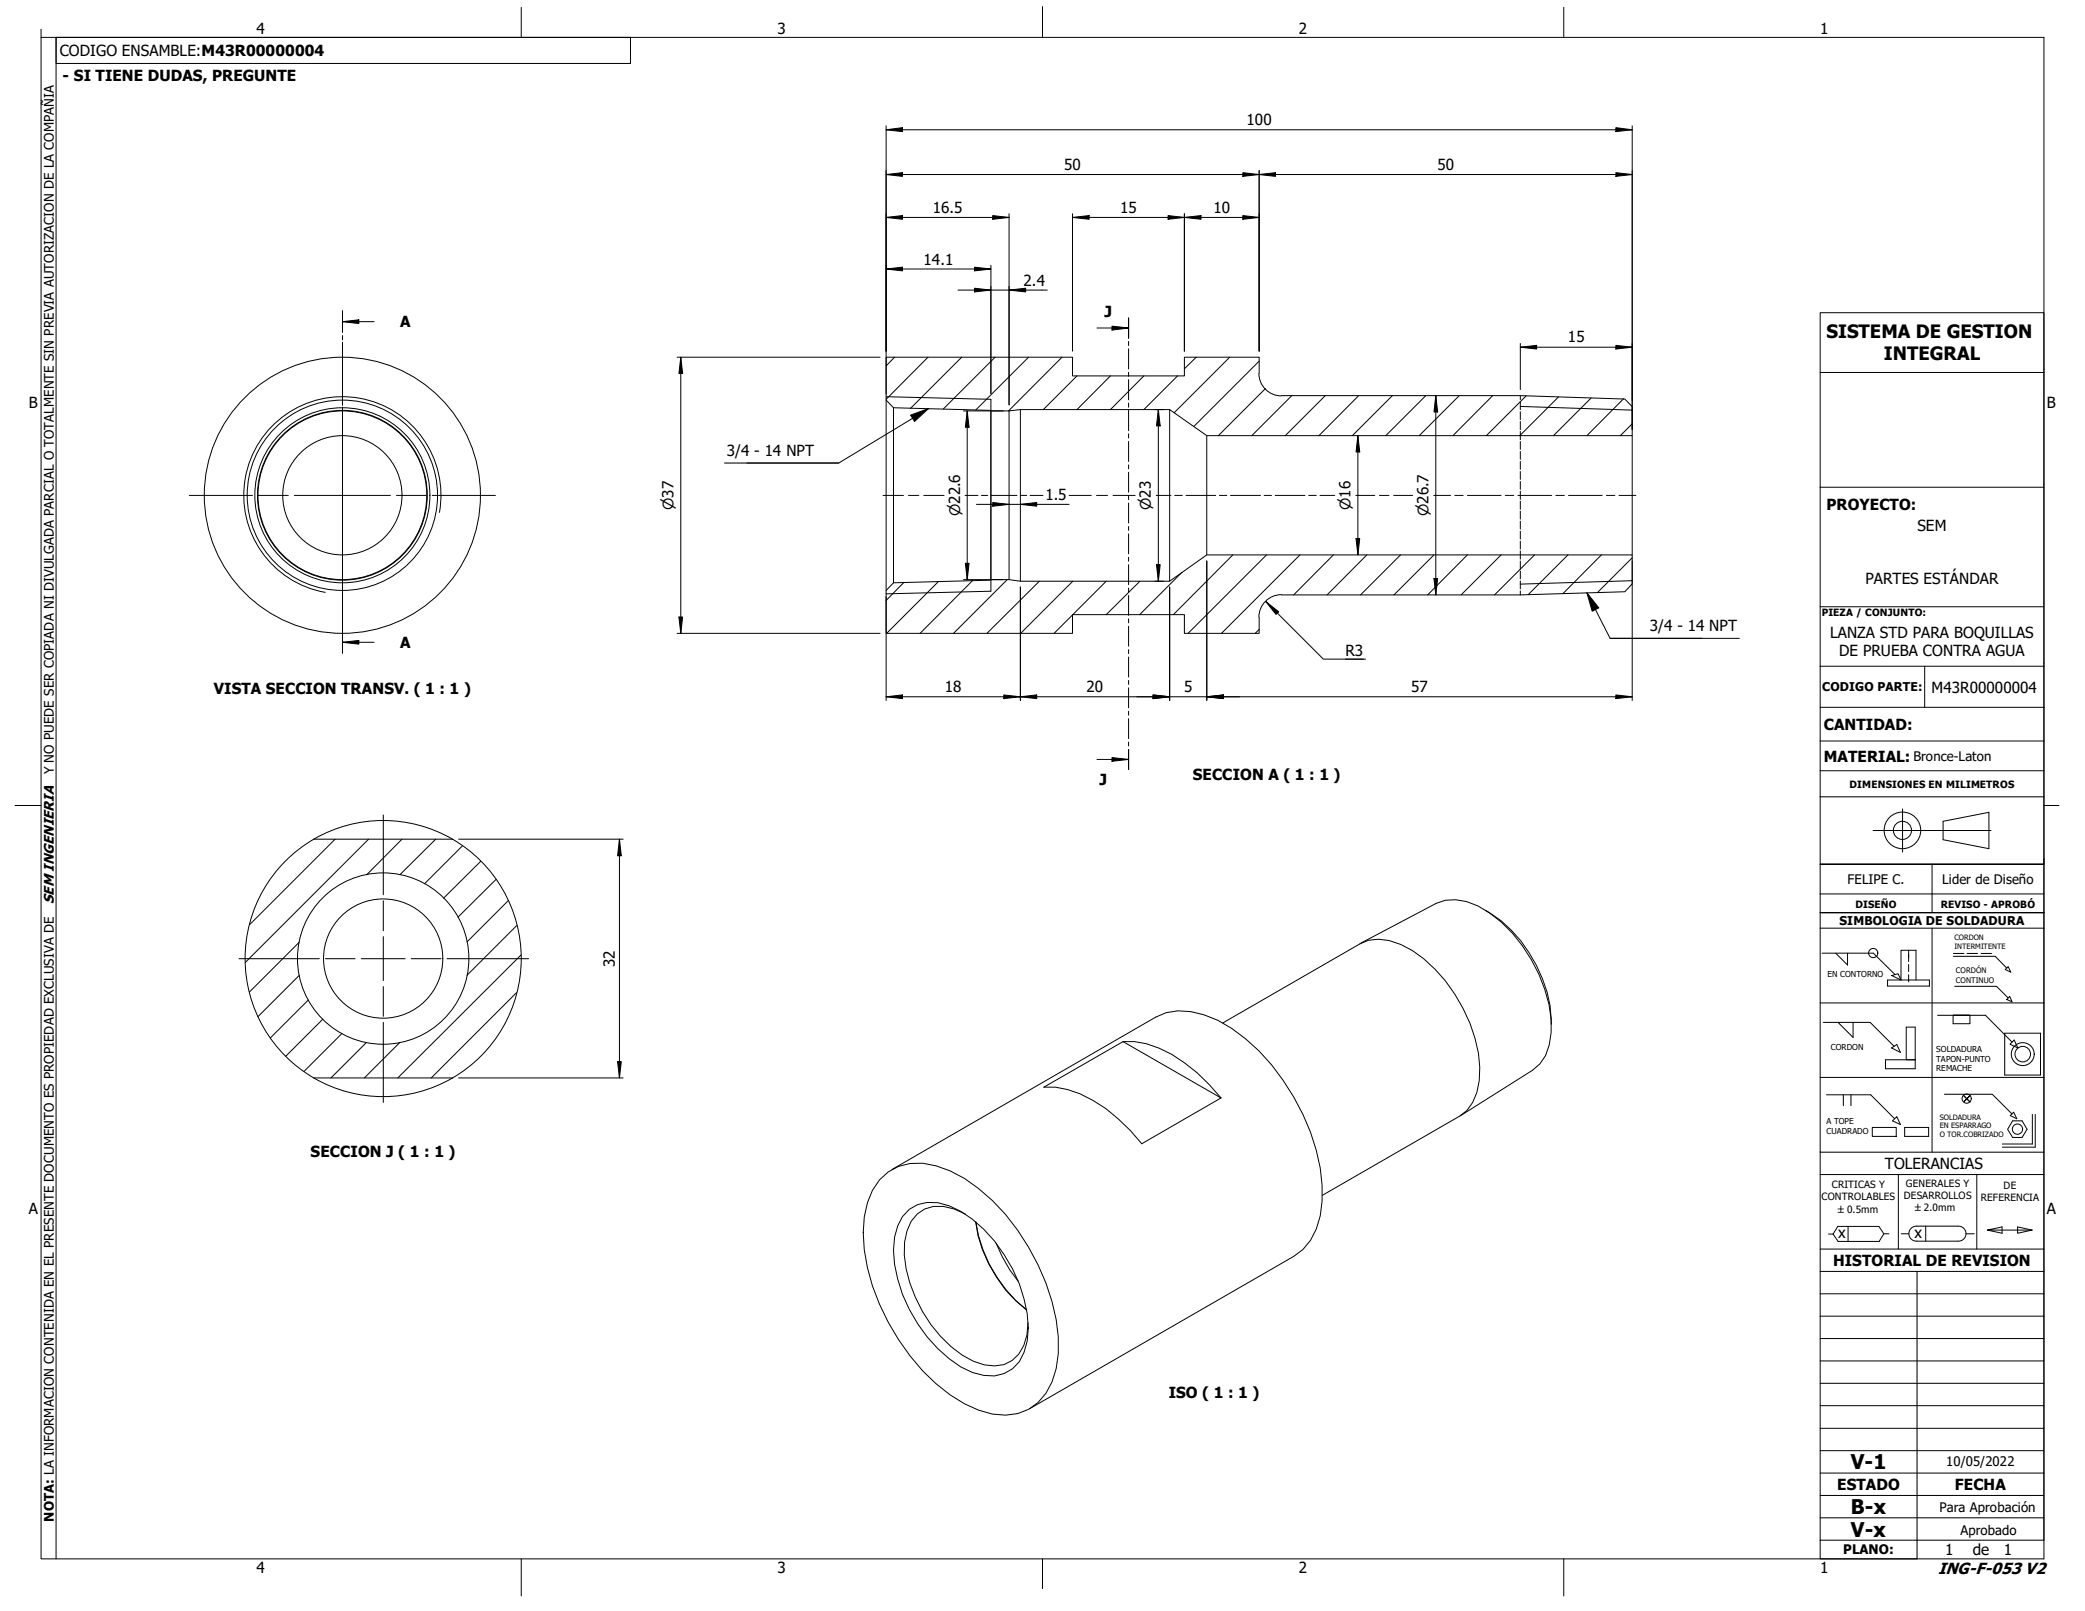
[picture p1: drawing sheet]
<svg xmlns="http://www.w3.org/2000/svg" width="279mm" height="216mm" viewBox="0 0 279 216" stroke-linecap="round" stroke-linejoin="round" font-family="sans-serif">
<!-- layer: Hatch (ISO) -->
<g fill="none" stroke="#000" stroke-width=".13">
<path d="M119.9 47.9l-1.2 1.1M124.4 47.9l-5.7 5.6M128.9 47.9l-6.9 6.8M133.3 47.9l-6.9 6.9M137.8 47.9l-7 7M142.3 47.9l-7.2 7.2M144.3 50.4l-4.5 4.5M148.8 50.4l-4.5 4.5M153.3 50.4l-4.5 4.5M157.8 50.4l-4.5 4.5M160.3 47.9l-1.6 1.5M164.8 47.9l-7.5 7.4"/>
<path d="M168.7 48.4l-8.7 8.8M169.6 52.1l-6.3 6.3M173.1 53l-5.4 5.4M177.6 53l-5.4 5.4M182.1 53l-5.4 5.4M186.6 53l-5.4 5.4M191.1 53l-5.4 5.4M195.5 53l-5.3 5.4M200 53l-5.3 5.4M204.5 53.1l-5.3 5.3M208.8 53.2l-5.1 5.2M213.2 53.3l-5 5.1"/>
<path d="M217.6 53.4l-4.9 5M218.7 56.8l-1.6 1.6M121.1 78.1l-2.4 2.4M125.7 78l-6.9 6.9M130.3 77.8l-7 7.1M135 77.7l-7.2 7.2M139.3 77.9l-7 7M143.8 77.9l-7 7M148.2 77.9l-4.4 4.5M152.8 77.9l-4.6 4.5M158.4 76.7l-5.7 5.7M165.2 74.4l-8 8"/>
<path d="M169.7 74.4l-10.5 10.5M174.2 74.4l-10.5 10.5M178.7 74.4l-5.3 5.3M183.2 74.4l-5.4 5.3M187.7 74.4l-5.4 5.3M192.2 74.4l-5.4 5.3M196.6 74.4l-5.3 5.3M201.2 74.4l-5.4 5.3M205.6 74.4l-5.3 5.3M210.1 74.4l-5.3 5.3M214.6 74.4l-5.2 5.2M218.7 74.8l-4.6 4.6"/>
<path d="M143.7 82.4l-2.4 2.5M168.7 84.3l-.5 .6M44.9 112.5l-11.4 11.4M49.4 112.5l-16.5 16.5M53.9 112.5l-4.8 4.7M58.4 112.5l-4.8 4.7M61.9 113.4l-5 5M64.4 115.4l-5 5M66.5 117.9l-5.1 5M40.1 130.7l-5.5 5.5M40.1 126.3l-6.7 6.6M41.3 134l-5.1 5.1"/>
<path d="M43.3 136.6l-5 4.9M45.8 138.5l-5.1 5.1M49.1 139.7l-4.8 4.8M53.6 139.7l-4.8 4.8M68.1 120.7l-5.5 5.5M69.2 133l-11.4 11.5M69.3 124l-6.7 6.7M69.8 128l-16.5 16.5"/>
</g>
<!-- layer: Visible (ISO) -->
<g fill="none" stroke="#000" stroke-width=".13">
<path d="M118.7 53.6v25.5M119.7 54.6v23.5M132.8 53.5v25.7M135.2 55.1v22.6M136.7 54.9v23M156.7 54.9v23M161.7 58.4v16M168.7 50a3 3 0 0 0 3 3.1M168.7 50v-2.1h-10v2.5h-15v-2.5h-25v5.7l1 1 13.1 .4v.1h2.4l1.5-.2h20l5 3.5h57v-3.9l-1-1-14-.5h-32M218.7 58.4v16M171.7 79.7a3 3 0 0 0-3 3M171.7 79.7h32l14-.4 1-1.1v-3.8h-57l-5 3.5h-20l-1.5-.2h-2.4v.1l-13.1 .3-1 1v5.8h25v-2.5h15v2.5h10v-2.2"/>
<path d="M243.9 89.3h14M243.9 81.3h30M243.9 94.8h30M243.9 99.3h30M42.1 112.5h18.5M42.1 112.5a18.5 18.5 0 0 1 18.5 0M42.1 112.5a18.5 18.5 0 0 0 0 32M60.6 112.5a18.5 18.5 0 0 1 0 32M243.9 119.8h15M150.5 139.6a11.1 11.1 0 0 1 6.6 1.7 24.2 24.2 0 0 1 6.5 5.8M150.5 139.6l-10.6 6.1a11.4 11.4 0 0 1 6.5 1.8 24.2 24.2 0 0 1 6.6 5.8l10.6-6.2M150.5 139.6l13.1 7.5"/>
<path d="M163.9 137.1l18.3-10.6a6 6 0 0 1 5.5 .1 17.1 17.1 0 0 1 7.3 6.7 18.6 18.6 0 0 1 3.2 11.5 6 6 0 0 1-2.7 4.8l-18.3 10.6M182.4 126.4l10-5.3a6.4 6.4 0 0 1 5.7 .3 19 19 0 0 1 8.1 9.2 15.4 15.4 0 0 1 1.4 9.4l-.5 1.5-.8 1.1-.9 .8-9.7 6.1M199.1 122a18.6 18.6 0 0 1 8.8 15.3M42.1 144.5h18.5M42.1 144.5a18.5 18.5 0 0 0 18.5 0M117.9 158.1a6.9 6.9 0 0 1 7.5-1.9 17.8 17.8 0 0 1 7.6 4.7 30.2 30.2 0 0 1 8.8 18.3 12 12 0 0 1-1.6 7.5 6.7 6.7 0 0 1-7.2 2.8 16.6 16.6 0 0 1-7.6-4 30.4 30.4 0 0 1-9.6-18 13.7 13.7 0 0 1 1.1-8zM119.5 156.7l35.4-20.4a7.8 7.8 0 0 1 6.4-.3 20.1 20.1 0 0 1 9.1 6.7 30.7 30.7 0 0 1 6.5 13.8 15.9 15.9 0 0 1-.5 8.2l-.8 1.5-1 1.3-1.2 .9-35.4 20.4M121.8 162.1a5.4 5.4 0 0 1 5.4-.5 15.8 15.8 0 0 1 7.3 6.5 18.6 18.6 0 0 1 3.3 9.9l-.1 1.7-.5 1.5a4.6 4.6 0 0 1-5.4 3.1 11.3 11.3 0 0 1-6.1-3.5 20.2 20.2 0 0 1-6-13.2 6.9 6.9 0 0 1 2.1-5.5zM129.4 162.7a6 6 0 0 0-5.5-.7 5.2 5.2 0 0 0-2.7 4.5 15.9 15.9 0 0 0 2.4 9.3 16.4 16.4 0 0 0 6.8 6.6 5.2 5.2 0 0 0 5.2-.1 6 6 0 0 0 2.2-5M130.7 163.7a18.1 18.1 0 0 0 6.9 11.9M130.8 163.8a18.3 18.3 0 0 0 6.7 11.7M133.5 166.6l.8 1.8 1 1.7 1.2 1.6"/>
<path d="M243.9 179.4h30M243.9 176.4h30M243.9 173.4h30M243.9 170.4h30M247.6 164.4v2M252.4 165.3l-.6 1.1h-5.5l-.7-1h-.6M253.1 165.3h-.7l-.6-.9h-5.5l-.7 1M254.8 165.3h1M256.9 166.3h5.5M256.9 164.3h5.5M256.9 164.3a1.01 1.01 0 0 0-1.1 1 1.01 1.01 0 0 0 1.1 1M256.9 170.4v38.5"/>
<path d="M258.1 164.3v2M262.4 164.3a1.01 1.01 0 0 1 1.1 1 1.01 1.01 0 0 1-1.1 1M263.5 165.3h1M266.3 164.9l2 .4v-.9l-2 .5h6M270.4 164.4l1.9 .5-1.9 .4zM243.9 182.4h30"/>
<circle cx="45.9" cy="66.4" r="11.7"/>
<circle cx="45.9" cy="66.4" r="12.8"/>
<circle cx="45.9" cy="66.4" r="8"/>
<circle cx="45.9" cy="66.4" r="11.3"/>
<circle cx="45.9" cy="66.4" r="11.4"/>
<circle cx="45.9" cy="66.4" r="18.5"/>
<circle cx="51.3" cy="128.5" r="8"/>
<circle cx="51.3" cy="128.5" r="11.5"/>
</g>
<!-- layer: Visible Narrow (ISO) -->
<path d="M118.7 53.2l14.1 .3M203.7 54.5l15 .5M58.9 68.7a13.2 13.2 0 0 0-10.7-15.3 13.2 13.2 0 0 0-15.3 10.7 13.2 13.2 0 0 0 10.7 15.3M132.8 79.2l-14.1 .4M218.7 77.8l-15 .5" fill="none" stroke="#000" stroke-width=".13"/>
<!-- layer: Hidden (ISO) -->
<g fill="none" stroke="#000" stroke-width=".13">
<path d="M203.7 53v.6M203.7 53.8v1.1M203.7 55.2v1M203.7 56.5v1.1M203.7 57.8v1.1M203.7 59.2v1M203.7 60.5v1.1M203.7 61.8v1.1M203.7 63.2v1M203.7 64.5v1.1M203.7 65.8v1.1M203.7 67.2v1.1"/>
<path d="M203.7 68.5v1.1M203.7 69.8v1.1M203.7 71.2v1M203.7 72.5v1.1M203.7 73.8v1.1M203.7 75.2v1.1M203.7 76.5v1.1M203.7 77.9v1M203.7 79.2v.5"/>
</g>
<!-- layer: Section Line (ISO) -->
<g fill="none" stroke="#000" stroke-width=".13">
<path d="M45.9 43.1l2.2-.2v.5zM45.9 41.7v2.8M45.9 45v.5M45.9 46v2.8M45.9 49.3v.5M45.9 50.3v2.8M45.9 53.6v.5M45.9 54.6v2.8M45.9 57.9v.5M45.9 58.9v2.8M45.9 43.1h4.2M147 44h4.2"/>
<path d="M149 43.7l2.2 .3-2.2 .2zM151.2 42.6v2.7M151.2 45.8v.5M151.2 46.7v2.8M151.2 49.9v.5M151.2 50.9v2.7M151.2 54v.6M151.2 55v2.7M151.2 58.1v.6M151.2 59.2v2.6M45.9 62.2v.5M45.9 63.2v2.8"/>
<path d="M45.9 66.5v.5M45.9 67.5v2.8M45.9 70.8v.5M45.9 71.8v2.8M45.9 75.1v.5M45.9 76.1v2.8M45.9 79.4v.5M151.2 62.3v.5M151.2 63.3v2.7M151.2 66.4v.6M151.2 67.4v2.7M151.2 70.6v.5"/>
<path d="M151.2 71.5v2.7M151.2 74.7v.5M151.2 75.7v2.7M151.2 78.8v.5M151.2 79.8v2.7M45.9 86.1l2.2-.3v.5zM45.9 80.4v2.8M45.9 83.6v.6M45.9 84.7v2.8M45.9 86.1h4.2M151.2 82.9v.6M151.2 83.9v2.7"/>
<path d="M151.2 87.1v.5M151.2 88.1v2.6M151.2 91.2v.5M151.2 92.2v2.7M151.2 95.3v.5M151.2 96.3v2.7M151.2 99.4v.6M147 101.8h4.2M149 101.5l2.2 .3-2.2 .2zM151.2 100.4v2.7"/>
</g>
<g fill="#000">
<path d="M45.9 43.1l2.2-.2v.5z" fill-rule="evenodd"/>
<path d="M149 43.7l2.2 .3-2.2 .2z" fill-rule="evenodd"/>
<path d="M45.9 86.1l2.2-.3v.5z" fill-rule="evenodd"/>
<path d="M149 101.5l2.2 .3-2.2 .2z" fill-rule="evenodd"/>
</g>
<!-- layer: Border (ANSI) -->
<path d="M5.5 5h268.4v203.9h-268.4zM7.5 5h77v3.5h-77zM7.5 5v203.9M69.8 1v4M209.5 1v4M69.8 208.9v5M209.5 208.9v5" fill="none" stroke="#000" stroke-width=".13"/>
<!-- layer: Border (ISO) -->
<path d="M5.5 3.9v1.1M139.7 .9v4.1M2 107.9h3.5M273.9 107.9h2M139.7 208.9v4" fill="none" stroke="#000" stroke-width=".13"/>
<!-- layer: Title (ISO) -->
<path d="M243.9 49.9h30M243.9 65.3v-23.4h30v164.5M243.9 65.3v57M243.9 65.3h30M243.9 103.3h30M273.9 115.8h-30h30M243.9 122.3v32.1h30M243.9 122.3h30M243.9 154.4v54.5h13M243.9 167.4h30" fill="none" stroke="#000" stroke-width=".13"/>
<!-- layer: Title (ANSI) -->
<g fill="none" stroke="#000" stroke-width=".13">
<path d="M273.9 89.3h-16v5.5M243.9 106.8h30M258.9 119.8h15M258.9 115.8v6.5M260.4 110.1l6.1-1.2v4.8l-6.1-1.2zM243.9 122.3h30h-29.7M243.9 124.4h30M243.9 134.4h30M244.2 127.7h6.8l2.9 2.9M244.3 137h6.3l3.2 3.2M246 127.7l1.6 1.6v-1.6M246.3 137l2 2v-2"/>
<path d="M252.9 131.3h5.7v.9h-5.7zM253.5 130.7l.9-.2 .3 .8zM254.7 131.3v-3.9h2.1v3.9M255.8 127.4v1.5M255.8 129.3v.9M255.8 130.6v1M258.9 124.4v30M259.6 136.1h6.5l3.5 3.6M261.7 136.1v1.1h2.3v-1.1h-2.3h2.3M261.8 127.8h1.4M261.8 128.2h5.6l1.5 1.6M261.9 132.2h5.6l1.6 1.5"/>
<path d="M263.6 127.8h1.4M265.5 127.8h1.4M268.6 138.5h4.8v5.6h-4.8zM269.1 129.5l.4 .8-.8-.4zM269.3 133.5l.3 .8-.7-.4zM269.9 139.4l.5 1-1.1-.5zM243.9 144.4h30M243.9 157.4h30M244.8 146.7h5.9l3.2 3.2M247 146.7v1.5M248 146.7v1.5M250.9 151.1h3.2v1.2h-3.2z"/>
<path d="M253.5 140.4l.7-.4 .5 1zM254.2 149.6l.5 1.1-1.1-.5zM254.4 157.4v10M255.2 151.1h3.2v1.2h-3.2zM255.4 142v-4.3h1.2v5.5h-3.9v-1.2h3.9M260.6 146.6h6.4l2.6 2.7M263.1 146.8l.9 .9M264 146.8l-.9 .9 .9-.9M264.9 157.4v10M269.4 149.5l.4-.5 .5 .9zM269.7 150.2h1.3l.6 1.1-.6 1.1h-1.3l-.7-1.1zM272.3 149.3v4h-4"/>
<path d="M272.7 149.3v4.4h-4.4M243.9 191.4h30M243.9 194.4h30M243.9 188.4h30M243.9 185.4h30M243.9 197.4h30M243.9 206.4h30M243.9 203.4h30M243.9 200.4h30"/>
<circle cx="254.9" cy="111.3" r="2.45"/>
<circle cx="254.9" cy="111.3" r="1.22"/>
<circle cx="251" cy="127.7" r=".62"/>
<circle cx="263.5" cy="147.2" r=".62"/>
<circle cx="270.4" cy="151.3" r=".69"/>
<circle cx="271.1" cy="141.3" r="1.53"/>
<circle cx="271.1" cy="141.3" r="1.04"/>
</g>
<!-- layer: Centerline (ANSI) -->
<path d="M251 111.3h15.8M255 108.4v5.8" fill="none" stroke="#000" stroke-width=".13"/>
<!-- layer: Dimension (ISO) -->
<g fill="none" stroke="#000" stroke-width=".13">
<path d="M118.7 17.4l2.2-.3v.5zM118.7 17.4h100M118.7 16.9v35.9M216.5 17.1l2.2 .3-2.2 .2zM218.7 16.9v40.7M118.7 23.4l2.2-.3v.5zM118.7 36.1l2.2-.3v.5zM118.7 29.1l2.2-.2v.5zM118.7 23.4h100M118.7 36.1h14.1M118.7 29.1h16.5M128.4 38.9h11.9"/>
<path d="M130.6 35.8l2.2 .3-2.2 .2zM130.6 38.6l2.2 .3-2.2 .2zM132.8 35.6v17.1M133 28.9l2.2 .2-2.2 .3zM135.2 38.9l2.2-.3v.5zM135.2 28.6v25.7M143.7 29.1l2.2-.2v.5zM143.7 29.1h25M143.7 28.6v18.5M156.5 28.9l2.2 .2-2.2 .3zM158.7 29.1l2.2-.2v.5zM158.7 28.6v18.5"/>
<path d="M166.5 23.1l2.2 .3-2.2 .2zM166.5 28.9l2.2 .2-2.2 .3zM168.7 23.4l2.2-.3v.5zM168.7 22.9v24.2M216.5 23.1l2.2 .3-2.2 .2zM90.7 47.9h27.2M91.2 47.9l.3 2.2h-.5zM91.2 47.9v37M129.1 55.1h5.3M129.6 55.1l.3 2.2h-.5zM129.6 55.1v22.6M154.7 54.9h1.2"/>
<path d="M155.2 54.9l.3 2.2h-.5zM155.2 54.9v23M182 58.4l.2 2.2h-.5zM182 58.4v16M192.4 53l.3 2.2h-.5zM192.4 53v26.7M203.7 46.5l2.2-.2v.5zM203.7 46.5h15M203.7 46v6.2M216.5 46.3l2.2 .2-2.2 .3zM118.7 79.9v14M129.1 77.7h5.3"/>
<path d="M129.4 75.5h.5l-.3 2.2zM130.8 67.6h12.5M133 67.3l2.2 .3-2.2 .2zM136.7 67.6l2.2-.3v.5zM136.7 78.7v15.2M154.7 77.9h1.2M155 75.7h.5l-.3 2.2zM156.7 78.7v15.2M161.7 75.2v18.7M181.7 72.2h.5l-.2 2.2zM192.2 77.5h.5l-.3 2.2zM218.7 75.2v18.7"/>
<path d="M90.7 84.9h27.2M91 82.7h.5l-.3 2.2zM118.7 93.4l2.2-.3v.5zM118.7 93.4h100M134.5 93.1l2.2 .3-2.2 .2zM136.7 93.4l2.2-.3v.5zM154.5 93.1l2.2 .3-2.2 .2zM161.7 93.4l2.2-.3v.5zM169.6 80.6l1.7 1.4-.3 .3zM169.6 80.6l7.7 7.7h5.7M180.3 88.3h2.4M216.5 93.1l2.2 .3-2.2 .2z"/>
<path d="M61.5 112.5h22M83 112.5l.3 2.2h-.5zM83 112.5v32M61.5 144.5h22M82.8 142.3h.5l-.3 2.2z"/>
</g>
<g fill="#000">
<path d="M118.7 17.4l2.2-.3v.5z" fill-rule="evenodd"/>
<path d="M216.5 17.1l2.2 .3-2.2 .2z" fill-rule="evenodd"/>
<path d="M118.7 23.4l2.2-.3v.5z" fill-rule="evenodd"/>
<path d="M118.7 36.1l2.2-.3v.5z" fill-rule="evenodd"/>
<path d="M118.7 29.1l2.2-.2v.5z" fill-rule="evenodd"/>
<path d="M130.6 35.8l2.2 .3-2.2 .2z" fill-rule="evenodd"/>
<path d="M130.6 38.6l2.2 .3-2.2 .2z" fill-rule="evenodd"/>
<path d="M133 28.9l2.2 .2-2.2 .3z" fill-rule="evenodd"/>
<path d="M135.2 38.9l2.2-.3v.5z" fill-rule="evenodd"/>
<path d="M143.7 29.1l2.2-.2v.5z" fill-rule="evenodd"/>
<path d="M156.5 28.9l2.2 .2-2.2 .3z" fill-rule="evenodd"/>
<path d="M158.7 29.1l2.2-.2v.5z" fill-rule="evenodd"/>
<path d="M166.5 23.1l2.2 .3-2.2 .2z" fill-rule="evenodd"/>
<path d="M166.5 28.9l2.2 .2-2.2 .3z" fill-rule="evenodd"/>
<path d="M168.7 23.4l2.2-.3v.5z" fill-rule="evenodd"/>
<path d="M216.5 23.1l2.2 .3-2.2 .2z" fill-rule="evenodd"/>
<path d="M91.2 47.9l.3 2.2h-.5z" fill-rule="evenodd"/>
<path d="M129.6 55.1l.3 2.2h-.5z" fill-rule="evenodd"/>
<path d="M155.2 54.9l.3 2.2h-.5z" fill-rule="evenodd"/>
<path d="M192.4 53l.3 2.2h-.5z" fill-rule="evenodd"/>
<path d="M203.7 46.5l2.2-.2v.5z" fill-rule="evenodd"/>
<path d="M216.5 46.3l2.2 .2-2.2 .3z" fill-rule="evenodd"/>
<path d="M129.4 75.5h.5l-.3 2.2z" fill-rule="evenodd"/>
<path d="M133 67.3l2.2 .3-2.2 .2z" fill-rule="evenodd"/>
<path d="M136.7 67.6l2.2-.3v.5z" fill-rule="evenodd"/>
<path d="M155 75.7h.5l-.3 2.2z" fill-rule="evenodd"/>
<path d="M181.7 72.2h.5l-.2 2.2z" fill-rule="evenodd"/>
<path d="M182 58.4l.2 2.2h-.5z" fill-rule="evenodd"/>
<path d="M192.2 77.5h.5l-.3 2.2z" fill-rule="evenodd"/>
<path d="M91 82.7h.5l-.3 2.2z" fill-rule="evenodd"/>
<path d="M118.7 93.4l2.2-.3v.5z" fill-rule="evenodd"/>
<path d="M134.5 93.1l2.2 .3-2.2 .2z" fill-rule="evenodd"/>
<path d="M136.7 93.4l2.2-.3v.5z" fill-rule="evenodd"/>
<path d="M154.5 93.1l2.2 .3-2.2 .2z" fill-rule="evenodd"/>
<path d="M154.5 93.1l2.2 .3-2.2 .2z" fill-rule="evenodd"/>
<path d="M161.7 93.4l2.2-.3v.5z" fill-rule="evenodd"/>
<path d="M161.7 93.4l2.2-.3v.5z" fill-rule="evenodd"/>
<path d="M169.6 80.6l1.7 1.4-.3 .3z" fill-rule="evenodd"/>
<path d="M216.5 93.1l2.2 .3-2.2 .2z" fill-rule="evenodd"/>
<path d="M83 112.5l.3 2.2h-.5z" fill-rule="evenodd"/>
<path d="M82.8 142.3h.5l-.3 2.2z" fill-rule="evenodd"/>
</g>
<!-- layer: Symbol (ISO) -->
<path d="M122 55.6l2.4-.8-1.8 1.7zM124.4 54.8l-12 7.3h-12.3M97.1 62.1h15.3M212.7 79.4l1.5 2.1-.8 .4zM212.7 79.4l3.1 6.1h12.3M215.8 85.5h17.3" fill="none" stroke="#000" stroke-width=".13"/>
<g fill="#000">
<path d="M122 55.6l2.4-.8-1.8 1.7z" fill-rule="evenodd"/>
<path d="M212.7 79.4l1.5 2.1-.8 .4z" fill-rule="evenodd"/>
</g>
<!-- layer: Work Axis (ISO) -->
<g fill="none" stroke="#000" stroke-width=".13">
<path d="M118.3 66.4h2.8M121.7 66.4h1.4M123.8 66.4h2.7M129.3 66.4h1.8M131.5 66.4h.9M132.8 66.4h3.5M136.7 66.4h.9M138 66.4h1.8M143.3 66.4h2.9M146.9 66.4h1.5M149.2 66.4h2.9M154.9 66.4h2"/>
<path d="M157.4 66.4h1M158.9 66.4h4M163.4 66.4h1M164.9 66.4h4M169.4 66.4h1M170.9 66.4h4M175.4 66.4h1M176.9 66.4h2M181.7 66.4h2.5M184.9 66.4h1.2M186.8 66.4h2.5M192.1 66.4h2.3"/>
<path d="M194.9 66.4h1.2M196.6 66.4h4.6M201.7 66.4h1.1M203.4 66.4h4.5M208.5 66.4h1.1M210.2 66.4h4.5M215.3 66.4h1.1M217 66.4h2.2"/>
</g>
<!-- layer: Center Mark (ISO) -->
<g fill="none" stroke="#000" stroke-width=".13">
<path d="M45.9 45.9v8.4M45.9 55.1v4M45.9 59.9v12.9M25.4 66.4h8.4M34.6 66.4h4M39.4 66.4h12.9M45.9 73.6v4M45.9 78.4v8.5M53.1 66.4h4M57.9 66.4h8.5M51.4 109.2v10.7M32 128.5h10.8"/>
<path d="M43.6 128.5h4M48.4 128.5h5.9M51.4 120.7v4M51.4 125.5v5.9M51.4 132.2v4M51.4 137v10.7M55.1 128.5h4M59.9 128.5h10.9"/>
</g>
<g font-size="2.7">
<text x="248" y="196.9">V-1</text>
<text x="248" y="202.9">B-x</text>
<text x="248" y="205.9">V-x</text>
</g>
<g font-size="2.5">
<text x="244.8" y="45.3">SISTEMA DE GESTION</text>
<text x="252.4" y="48.3">INTEGRAL</text>
</g>
<text font-size="2.2" x="259.7" y="210.9">ING-F-053 V2</text>
<g font-size="2">
<text x="34.4" y="4.6">4</text>
<text x="104.2" y="4.6">3</text>
<text x="174.1" y="4.6">2</text>
<text x="243.9" y="4.6">1</text>
<text x="8" y="7.5">CODIGO ENSAMBLE:M43R00000004</text>
<text x="8.4" y="10.9">- SI TIENE DUDAS, PREGUNTE</text>
<text x="167" y="16.8">100</text>
<text x="142.6" y="22.8">50</text>
<text x="192.6" y="22.8">50</text>
<text x="125" y="28.5">16.5</text>
<text x="150.1" y="28.5">15</text>
<text x="162.6" y="28.5">10</text>
<text x="123.8" y="35.5">14.1</text>
<text x="137.2" y="38.3">2.4</text>
<text x="53.6" y="43.9">A</text>
<text x="148" y="42.5">J</text>
<text x="210.1" y="45.9">15</text>
<text x="3.9" y="54.7">B</text>
<text x="274.3" y="54.7">B</text>
<text x="97.4" y="61.1">3/4 - 14 NPT</text>
<text x="140.1" y="67">1.5</text>
<text x="244.8" y="68.3">PROYECTO:</text>
<text x="257" y="71.2">SEM</text>
<text x="250" y="78.3">PARTES ESTÁNDAR</text>
<text x="53.6" y="86.8">A</text>
<text x="180.3" y="87.9">R3</text>
<text x="221.1" y="84.6">3/4 - 14 NPT</text>
<text x="245.3" y="85.5">LANZA STD PARA BOQUILLAS</text>
<text x="246.5" y="87.9">DE PRUEBA CONTRA AGUA</text>
<text x="28.6" y="93">VISTA SECCION TRANSV. ( 1 : 1 )</text>
<text x="126.6" y="92.7">18</text>
<text x="145.6" y="92.7">20</text>
<text x="158.7" y="92.7">5</text>
<text x="189.1" y="92.7">57</text>
<text x="258.8" y="92.8">M43R00000004</text>
<text x="244.4" y="97.8">CANTIDAD:</text>
<text x="147.3" y="105.3">J</text>
<text x="159.8" y="104.5">SECCION A ( 1 : 1 )</text>
<text x="244.4" y="102.1">MATERIAL:</text>
<text x="82.4" y="129.6" transform="rotate(-90 82.4 129.6)">32</text>
<text x="41.6" y="155">SECCION J ( 1 : 1 )</text>
<text x="252.6" y="156.7">TOLERANCIAS</text>
<text x="3.8" y="162.7">A</text>
<text x="246.3" y="165.9">x</text>
<text x="256.5" y="165.9">x</text>
<text x="274.3" y="162.7">A</text>
<text x="245.6" y="169.7">HISTORIAL DE REVISION</text>
<text x="156.6" y="187.4">ISO ( 1 : 1 )</text>
<text x="246.2" y="199.6">ESTADO</text>
<text x="262" y="199.6">FECHA</text>
<text x="260.7" y="208.5">1</text>
<text x="264.4" y="208.5">de</text>
<text x="268.5" y="208.5">1</text>
<text x="34.4" y="210.8">4</text>
<text x="104.2" y="210.8">3</text>
<text x="174.1" y="210.8">2</text>
<text x="243.9" y="210.8">1</text>
</g>
<g font-size="1.9">
<text x="90.2" y="68.3" transform="rotate(-90 90.2 68.3)">⌀37</text>
<text x="128.7" y="69.2" transform="rotate(-90 128.7 69.2)">⌀22.6</text>
<text x="154.2" y="68.3" transform="rotate(-90 154.2 68.3)">⌀23</text>
<text x="181" y="68.3" transform="rotate(-90 181 68.3)">⌀16</text>
<text x="191.4" y="69.2" transform="rotate(-90 191.4 69.2)">⌀26.7</text>
<text x="7.2" y="121.1" transform="rotate(-90 7.2 121.1)">SEM INGENIERIA</text>
</g>
<g font-size="1.8">
<text x="256.4" y="102">Bronce-Laton</text>
<text x="7.2" y="103.8" transform="rotate(-90 7.2 103.8)">Y NO PUEDE SER COPIADA NI DIVULGADA PARCIAL O TOTALMENTE SIN PREVIA AUTORIZACION DE LA COMPAÑIA</text>
<text x="247.6" y="118.5">FELIPE C.</text>
<text x="260.3" y="118.5">Lider de Diseño</text>
<text x="260.8" y="196.5">10/05/2022</text>
<text x="7.2" y="203.9" transform="rotate(-90 7.2 203.9)">NOTA: LA INFORMACION CONTENIDA EN EL PRESENTE DOCUMENTO ES PROPIEDAD EXCLUSIVA DE</text>
<text x="259.9" y="202.7">Para Aprobación</text>
<text x="247" y="208.3">PLANO:</text>
<text x="262.7" y="205.8">Aprobado</text>
</g>
<g font-size="1.6">
<text x="244.2" y="92.6">CODIGO PARTE:</text>
<text x="246.5" y="123.9">SIMBOLOGIA DE SOLDADURA</text>
</g>
<g font-size="1.3">
<text x="244.1" y="82.6">PIEZA / CONJUNTO:</text>
<text x="247.8" y="105.6">DIMENSIONES EN MILIMETROS</text>
<text x="248.6" y="121.7">DISEÑO</text>
<text x="260.1" y="121.7">REVISO - APROBÓ</text>
<text x="244.1" y="160.9">CONTROLABLES</text>
<text x="245.5" y="159.2">CRITICAS Y</text>
<text x="255.1" y="160.7">DESARROLLOS</text>
<text x="255.4" y="159.1">GENERALES Y</text>
<text x="265.4" y="160.9">REFERENCIA</text>
<text x="268.5" y="159.3">DE</text>
<text x="246.3" y="162.5">±0.5mm</text>
<text x="256.6" y="162.3">±2.0mm</text>
</g>
<g font-size="1.1">
<text x="244.9" y="130.9">EN CONTORNO</text>
<text x="245.4" y="140.7">CORDON</text>
<text x="259.5" y="141">SOLDADURA</text>
<text x="259.5" y="142.3">TAPON-PUNTO</text>
<text x="259.5" y="143.6">REMACHE</text>
<text x="244.8" y="150.6">A TOPE</text>
<text x="244.8" y="151.9">CUADRADO</text>
</g>
<g font-size="1">
<text x="261.9" y="126">CORDON</text>
<text x="261.9" y="127.2">INTERMITENTE</text>
<text x="262.1" y="130.4">CORDÓN</text>
<text x="262.1" y="131.7">CONTINUO</text>
<text x="259.9" y="150">SOLDADURA</text>
<text x="259.9" y="151.2">EN ESPARRAGO</text>
<text x="259.9" y="152.4">O TOR.COBRIZADO</text>
</g>
</svg>
